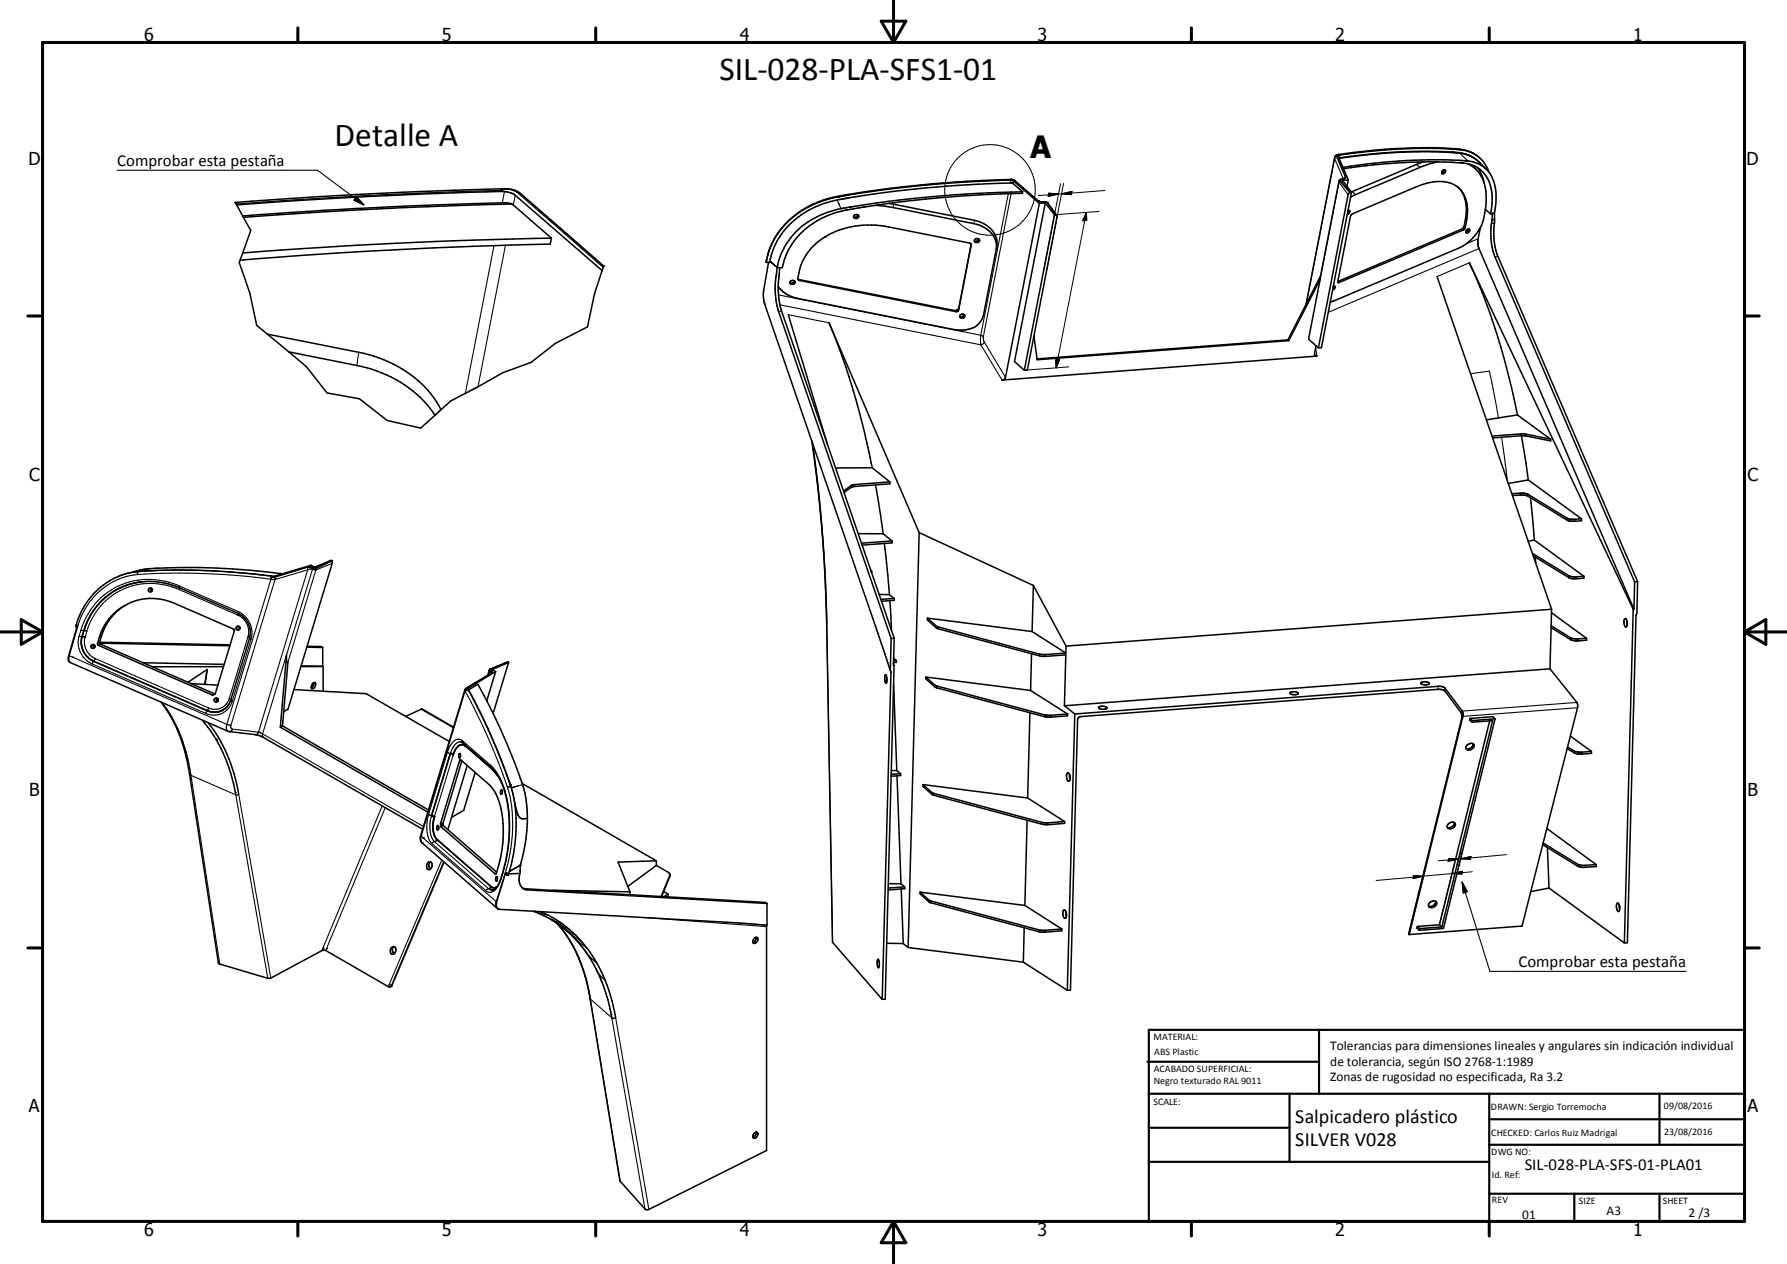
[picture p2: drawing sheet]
<svg xmlns="http://www.w3.org/2000/svg" width="420mm" height="297mm" viewBox="0 0 420 297" stroke-linecap="round" stroke-linejoin="round" font-family="sans-serif">
<g fill="#000">
<circle cx="314.5" cy="36.3" r=".18"/>
<circle cx="314.9" cy="36.4" r=".18"/>
<circle cx="315.3" cy="39.5" r=".18"/>
<circle cx="343" cy="35.1" r=".18"/>
<circle cx="55.5" cy="47.9" r=".18"/>
<circle cx="117.9" cy="44.9" r=".18"/>
<circle cx="194" cy="55.6" r=".18"/>
<circle cx="197.1" cy="46.2" r=".18"/>
<circle cx="198.9" cy="46.6" r=".18"/>
<circle cx="237.5" cy="42.3" r=".18"/>
<circle cx="244" cy="47.2" r=".18"/>
<circle cx="246.2" cy="47.7" r=".18"/>
<circle cx="314.7" cy="42.6" r=".18"/>
<circle cx="314.8" cy="42.3" r=".18"/>
<circle cx="315.3" cy="42.1" r=".18"/>
<circle cx="141.9" cy="62.5" r=".18"/>
<circle cx="182.7" cy="62.9" r=".18"/>
<circle cx="32.3" cy="135" r=".18"/>
<circle cx="64.6" cy="135.9" r=".18"/>
<circle cx="73" cy="133.3" r=".18"/>
<circle cx="73.8" cy="133.7" r=".18"/>
<circle cx="77.7" cy="132" r=".18"/>
<circle cx="17.1" cy="154.4" r=".18"/>
<circle cx="17.8" cy="147.2" r=".18"/>
<circle cx="17.9" cy="146.9" r=".18"/>
<circle cx="19.5" cy="149.6" r=".18"/>
<circle cx="19.8" cy="148.2" r=".18"/>
<circle cx="115.1" cy="157.3" r=".18"/>
<circle cx="115.2" cy="157.2" r=".18"/>
<circle cx="115.3" cy="158.3" r=".18"/>
<circle cx="115.3" cy="158.2" r=".18"/>
<circle cx="118.4" cy="155.9" r=".18"/>
<circle cx="50.4" cy="167.4" r=".18"/>
<circle cx="50.8" cy="173.7" r=".18"/>
<circle cx="50.9" cy="173.9" r=".18"/>
<circle cx="54" cy="171.9" r=".18"/>
<circle cx="54.2" cy="164.5" r=".18"/>
<circle cx="60.8" cy="172.1" r=".18"/>
<circle cx="108.5" cy="174.4" r=".18"/>
<circle cx="109.3" cy="175.2" r=".18"/>
<circle cx="109.3" cy="162.1" r=".18"/>
<circle cx="109.9" cy="162.1" r=".18"/>
<circle cx="343.6" cy="168.8" r=".18"/>
<circle cx="44.6" cy="181.9" r=".18"/>
<circle cx="98.9" cy="196.3" r=".18"/>
<circle cx="99.2" cy="198.1" r=".18"/>
<circle cx="99.4" cy="196.9" r=".18"/>
<circle cx="102" cy="191.9" r=".18"/>
<circle cx="102.6" cy="197.5" r=".18"/>
<circle cx="115.8" cy="181" r=".18"/>
<circle cx="119.7" cy="184.8" r=".18"/>
<circle cx="119.9" cy="184.4" r=".18"/>
<circle cx="115.2" cy="208.6" r=".18"/>
<circle cx="115.7" cy="209.2" r=".18"/>
<circle cx="116.5" cy="212.4" r=".18"/>
<circle cx="116.9" cy="213.5" r=".18"/>
<circle cx="118.9" cy="205.1" r=".18"/>
<circle cx="119.2" cy="205.2" r=".18"/>
<circle cx="122.3" cy="203.3" r=".18"/>
<circle cx="125.6" cy="214.2" r=".18"/>
<circle cx="129.9" cy="216.3" r=".18"/>
<circle cx="131.3" cy="217.2" r=".18"/>
<circle cx="75.9" cy="222.8" r=".18"/>
<circle cx="76.8" cy="222.9" r=".18"/>
<circle cx="91.5" cy="231.4" r=".18"/>
<circle cx="91.9" cy="231.7" r=".18"/>
<circle cx="144.4" cy="239.3" r=".18"/>
</g>
<g fill="none" stroke="#000" stroke-width=".25">
<path d="M313.7 37v.2M313.7 37.2l2.1 4.9M313.7 37.2l-6.7 34.2M314.1 36.6h.1M314.1 36.7l2.1 4.9M314.1 36.7l-.4 .5M314.2 36.5h.1M314.2 36.6l2.1 5M314.2 36.6l-.1 .1M314.2 36.5v.1M314.3 36.5h.1M314.4 36.4h.1"/>
<path d="M314.4 36.3l-.3 .4M314.4 36.4l-.2 .1M314.5 36.3h-.1M314.8 36.5l-.1 .6M333 38.6l.7 .7M341.6 35l-5.2-.2-7.9 .2-6.5 .5-7.1 .9M342.9 35.9l.1 .1M343 35.1h.2M343.1 36l1.9 1.8M343.2 35.1l.1 .1M343.2 35.1a8.5 8.5 0 0 1 3.7 1.3M27.5 40h47.1l10.9 8.1"/>
<path d="M83.8 46.2l1.7 1.9-2.3-1.1zM116.1 57.7l-6.7 34.7M117.8 44.7l-32.6 1.3-29.7 1.9M118.6 45l-.5 2.7M118.7 44.3h.1M118.8 44.3h.4M118.8 57.6l-6.4 33.3M119.3 44.5l1.5 .3M120.7 44.8h.1M120.8 44.8l.7 .4M121 44.9h.1M121.1 45.9l-.4 2.3"/>
<path d="M121.3 44.9l.6 .3M121.5 45.2l20.3 17.6M121.5 45.2h.4M121.9 45.2l.1 .1M122 45.3l19.8 17.3M122 45.3l.4 .2M196.6 46.3h.1M196.6 46.3l-3.1 .8-2.9 1.2M196.6 46.2v.1M196.6 46.2h.1M196.8 47.1l.9 1.9M210 48l-.1 .8"/>
<path d="M219.7 43.2v.1M228.3 57.6h.1M229.1 51.8l-.2 .8M237 45.5l-6.5 33.3M237.4 42.3l-9.5 .4-9.9 .7-9.9 1.1-9.1 1.4M237.6 42.3l-.1 .7M237.6 42.2h.1M237.7 45.5l-6.6 33.6M237.7 42.2h.1M237.8 42.2l.4 .1M238.2 42.3h.1M238.2 42.6l-.1 .5"/>
<path d="M238.2 42.3l.2 .1M238.3 42.3h.1M238.4 42.4l5.3 4.7M238.4 42.4h.1M238.5 42.4l.1 .1M238.5 42.4l5.3 4.7M243.7 47.1l.9 .3 .9 .1M243.7 47.1h.1M243.8 47.1l.2 .1M244 47.2h.1M244.1 47.3h.1M245.5 47.5l.6 .1"/>
<path d="M246.1 47.6l2 2.9M246.1 47.6h.1M246.2 47.6v.1M246.9 48.6l1.3 1.9M314.7 42.6v.2M314.7 42.8l2.2 2.9M314.7 42.8l-4.4 22.9M314.8 42.4h.1M314.8 42.4v.1M314.8 42.5h.1M314.8 42.5l2.5 2.7M314.8 42.5l-.1 .3"/>
<path d="M314.8 42.3v.1M314.9 42.4l-.1 .1M315 42.4h.1M315 42.4h-.1M315.1 42.4l2.3 2.8M315.1 42.2h.1M315.1 42.2v.2M315.3 42.1h.1M315.3 42.1l-.2 .1M315.7 42.1h-.4M316.2 41.7h.1M316.2 41.6l-.2 .4"/>
<path d="M316.2 41.6l-.4 .4M316.3 41.6v.2l-.6 .3M316.3 41.6h-.1M316.8 44.5h.1M317.4 45.2h.1M317.9 45l.7 .7M343.6 53.8l.3 .3M344.1 53.2l.3 .3M344.4 51.8l.3 .2M347.4 56.1l-2.8 1.2M347.6 58.4l-35.4 15M350.6 52.4l.7 .1"/>
<path d="M351.3 51.5l-.6 .3M179.7 71.5h.1M180.2 61.2h.1M183 69.3l47.5 9.5M183.3 71.6l47.3 9.4M183.7 73.1l-.7 .1M185.3 73.9l9.6 2M187.7 65.7l.2 .2M224.4 73l.3 .2M225.4 72.5l-.1 .4M230.5 78.8l.1 2.2M230.5 78.8l.6 .3"/>
<path d="M231.1 79.1l.3 1.3M314.5 66.1l.3 .3M345.4 61.8l-7.6 3.2M352.1 60.3l-.7 .1M84.3 82.8l-.4 3.1M230.6 81l4.9 8.3M231.4 80.4l4.9 8.3M231.4 80.4l-.3 .4-.5 .2M309.2 81.8l.4 1.9M345.7 87.8l4.4-.6 2.1 11M191 104.7l.3 1.8M191.5 108.8l.3 1.5"/>
<path d="M192 112.9l.3 1.4M200 114.1v.5M201 113.9l-.1 .4M352.9 102.7l1.4 10.3M357.3 115.9v.4M357.4 102l.1 .4M358.8 102v.5M359.1 116.1l.1 .5M32.3 135a16.4 16.4 0 0 0-14 12.2M32.3 135a158.5 158.5 0 0 1 31.4 1.1M32.4 134.3a14 14 0 0 0-4.7 1.2M32.4 134.3l-.1 .7"/>
<path d="M32.4 134.3h.1M34.2 134.2l4.2-.2a171 171 0 0 1 25.3 1.4M34.8 133.7l-1 .5M36 134.1h-.1M42.1 138.5l13.8 6M42.1 137.7a16.7 16.7 0 0 0-23.1 10.4M42.1 137.7l13.8 6M42.1 138.5a15.7 15.7 0 0 0-21.7 9.8M42.1 137.7v.4M42.2 138.1l-.1 .4M63.7 136.1l.9 .1M63.7 136.1l-10.4 34.1"/>
<path d="M63.8 135.6l-.1 .5M63.8 135.6h.1M63.9 135.6h.1M63.9 135.6h.6M64.4 135.7h.1M64.5 135.6h-.6M64.5 135.6h.1M64.5 135.6l.1 .6M64.6 136.2l-10.3 34.2M72.1 133.3l-7.6 2.3M72.1 133.3l.8-.1 .7 .2M72.1 133.3h.1"/>
<path d="M72.2 133.3l-7.7 2.3M72.2 133.3h.8M72.2 133.3l.1 .6M72.3 133.9l-11.5 38.1M72.3 133.9l-7.7 2.3M73 133.3v.1M73 133.4l.5 .2M73.5 133.7l-1.2 .2M73.5 133.7l-11.8 38.8M73.5 133.7l.7 .2M73.5 133.6h.1M73.5 133.6v.1"/>
<path d="M73.6 133.6h.1M73.6 133.6h.6M73.6 133.4l.1 .1M73.6 133.4l-.1 .2M73.7 133.5h.1M74.1 133.5h-.3M74.1 133.5l.1 .1M74.2 133.9l-6.5 21.8M74.2 133.6v.3M78 131.7l-3.9 1.8M78 131.8l-3.8 1.8M78.1 132.4l-3.9 1.5"/>
<path d="M192.9 121.2l.1 1M193.6 129.6v.6M368.3 121.7v.5M368.7 135.3v.4M370.1 122v.5M370.5 135.5l.1 .5M16.2 154l.1 .1M16.3 154.1a1.31 1.31 0 0 0 .1 1.5M16.3 154.1l37 16.1M17.9 146.8l.4 .4M18.3 147.2l-2 6.9M18.6 149.5l1.3 .2"/>
<path d="M18.6 149.5a5.5 5.5 0 0 0 3.1 6.5M19 148.1l-.4 1.4M19 148.1l1.4 .2M19.5 149.6h.3M19.8 149.6l.2 .1M19.9 149.7h.1M20 149.7a4.3 4.3 0 0 0 2.4 5M20.4 148.3l-.4 1.4M21.7 156l26.6 11.6M22.4 154.7l-.7 1.3M22.4 154.7l26.6 11.6M23.4 150.9l-.5 .3"/>
<path d="M23.7 151.4l-.5 .3M23.8 149.5l-.4 .2M55.9 144.5h.1M55.9 144.5a4.3 4.3 0 0 1 2.4 5.1M55.9 143.7a5.5 5.5 0 0 1 3.1 6.5M55.9 143.7v.4M56 144.1l-.1 .4M58.3 149.6l.4 .2M58.3 149.6l-4.4 14.6M58.7 149.9l.3 .3M59 150.2l-4.4 14.6M115 157.6h.1"/>
<path d="M115 157.5l.2 .2M115.1 157.5h.1M115.1 157.5l.1 .1M115.1 157.3v.2M115.2 157.7l-.3 .8M115.2 157.7l.1 .5M115.2 157.6l.3 .2M115.2 157.6v.1M115.2 157.2h.2M115.4 157.2v.3M115.4 157.5a.39 .39 0 0 1 .3 .3 .39 .39 0 0 1-.2 .4M115.4 157.5l-.2 .1"/>
<path d="M115.4 158.2h.1M115.4 158.2l-.1 .1M115.5 157.8h.1M115.5 157.8l.1 .2M115.5 158.2l-5.7 3.5M115.6 158v.1M115.6 158.1l-5.9 3.5M115.6 158h.1M118.4 155.9h.1M119.3 155.6l-.9 .3M119.4 155.6l-4 1.6M194.3 146.2v.1"/>
<path d="M194.3 146.3l1.4 75.1M209.3 157.5l.1 .5M220.1 147.1v.5M220.6 147.3l-.1 .5M244.3 153.7v.4M245.8 153.8l-.1 .4M369.2 149.9v.4M371 150.1v.5M39.7 167.5l.3 .6M42 171.8v.5M44.3 179.4l.6 2.8M48.2 160.4v.2"/>
<path d="M49 166.3l-.7 1.3M49.1 167.2h.1M50.3 163l-.5 .3M53.3 170.2l-.1 1.1 .3 .5M53.3 170.2l1 .2M53.9 164.2l.3 .2M53.9 164.2a3.5 3.5 0 0 1-4.9 2.1M54.2 171.9h-.2M54.2 171.9h.1M54.2 164.4h.1M54.2 164.5l.4 .3M54.3 170.4v.6l.4 .3"/>
<path d="M54.6 164.8a4.5 4.5 0 0 1-6.3 2.8M54.7 171.3l6.1 .7M54.7 171.3l-.5 .6M60.8 172l.9 .5M60.8 172l-.4 .6h-.4M61.7 172.5v.5l.2 .3M61.7 172.5l37.8 21.7M99 166.7l7.6 4.3M105.2 176.8l-4.5 14.6M105.9 176.9h.1M106.5 177.4l-4.4 14.6M108 178.8h.5"/>
<path d="M108.5 174.4a2.14 2.14 0 0 0-2.3 1.7l-.4 1-.6-.3M108.7 174a1.8 1.8 0 0 0-2.8 1.1l-.7 1.7M108.7 174l6.6 5.8M108.7 174v.5M108.7 174.5h.1M108.7 174.5l.1 .1M109.3 174.9v.3l6.5 5.8v-.3M109.3 162.1v.3M109.3 162.4h.1M109.3 162.4a142.9 142.9 0 0 1 10 22.7M109.3 162.4l-10.3 34.1M109.4 162.3l-.1 .1"/>
<path d="M109.6 161.8v.1M109.6 161.9h.1M109.6 161.8h.1M109.6 161.9l.2 .1-.4 .3M109.7 161.8h.1M109.7 161.9h.1M109.7 161.6h.1M109.7 161.6l-.1 .2M109.7 161.6l-.1 .1M109.8 161.6v.1M109.8 161.7l-.1 .2M110 162.1l4.6 9.1"/>
<path d="M110 162h.1M110.1 161.6v.3M114.6 171.2h.1M114.6 171.2l1.5 3.4M115.3 179.8l.2 .2M115.3 179.8l.1 .5M116.1 174.6l3.4 8.7M116.1 174.6h.1M219.7 161v.4M220.2 161.2v.4M245.5 168v.4M247 168.1v.4"/>
<path d="M338 161.3v.7M339.6 161.6v.8M343.3 167.3l.3 .7v.8M343.6 168.8h.1M343.6 168.8l-12.5 50.7M370 176.5v.4M370.6 165.1l-26.9 2M370.8 166.3l-27 2M371.8 176.7v.5M44.6 181.9h.1M44.6 181.9l.3 .3M44.9 182.2l10.5 4.6"/>
<path d="M44.9 182.2l6.7 44.3M55.3 186.2h.1M55.4 186.8l7.5 43.1M55.4 186.8l.7-.2 7.6 43.2M89.8 189.4l-14.2 34M90.6 189.8l-14 33.6M98.9 196.3h.1M98.9 196.3l.1 .2M99 196.5l-.1 .8 .3 .8M99 196.5l17.6 15.4M99 196.5h.1M99.5 196.9h.1"/>
<path d="M100.7 191.4l.7 .3M100.7 191.4a8 8 0 0 0 .6 6.6l.2 .3M101.4 191.7h.2M101.4 191.7a6.4 6.4 0 0 0 .7 6.1M101.5 198.3l12.7 11M102.1 197.8l-.6 .5M102.1 197.8l12.7 11M102.7 197.3l-.2 .3-.4 .2M103.6 193.4l.5 .1M104.2 194l-.5 .3M115.5 180a18 18 0 0 1 4.2 11.6 38 38 0 0 1-1.5 13.6M115.5 180l.1 .5"/>
<path d="M119.3 185.1a35.6 35.6 0 0 1-.5 19.9M120 184.8l-.7 .3M120 184.8l1.1 4.5M120.1 184.8h-.1M120.8 184.9h.1M121.5 184.7h.1M121.5 184.7l-1.3 .4M122.8 184.4l-1.3 .3M219 186.2v.5M219.5 186.4v.5M244.9 193.2v.5M246.3 193.4v.4"/>
<path d="M103.8 202.1l-12.5 29.7M104.3 202.5l-12.4 29.3M114.8 208.8l-.6 .5M114.8 208.8l.5 .3M115.3 209.1h.1M115.3 209.1l.4 .1M115.4 208.3l-.6 .5M116.6 213h.1M116.6 211.9h.1M116.6 211.9v.1a1.3 1.3 0 0 0 .2 1.3M116.6 205.2l-.2 .1M116.8 213.4h.1"/>
<path d="M116.8 213.4l.1 .1M116.9 213.5h.1M117.7 206.5l.1 .1M117.8 206.6a4 4 0 0 1-2.6 3.1l-1-.4M118.1 205.1l.1 .1M118.2 205.2l-.4 1.4M118.8 205l.7 .3M118.8 205l-2.2 6.9M123.5 208.8l.4 .3M125.5 214.1l3.4 1M127.8 215.2l4.5 2M129.6 216.1l4.2 2.3"/>
<path d="M131.2 217.2l4.1 2.6M133 218.6l3.7 2.6M151.5 215.6l28.7 2.1M157.4 205.6v.4M218.4 211.5v.4M218.8 211.7v.4M244.2 218.5v.4M245.6 218.6v.4M343.7 207.3l6.5 21h46.1M343.7 207.3l1.2 2.2-1 .3zM370.8 203.1v.4M372.7 203.3v.5"/>
<path d="M134.8 220.2l3.2 2.6M138 224l2.3 2.3M138.7 234.6l.1 .2M138.8 234.8l5 4.4M138.8 234.8l7 42.8M140.5 228.5l1.7 1.8M143.6 238.3h.1M143.8 239.2l.3 .1 .6-.1 7.8 45M143.8 239.2l7.8 44.9"/>
</g>
<g fill="none" stroke="#000" stroke-width=".36">
<path d="M314.7 37.1a127.2 127.2 0 0 1 27-1.3h.4a8 8 0 0 1 5.5 2.2M314.8 37.2a121.1 121.1 0 0 1 26.5-1.4l.4 .1a9 9 0 0 1 5.9 2.1M314.8 36.3l-.4 .1M314.8 36.3l.1 .1M314.9 36.4h.1M314.9 36.4l-.3 .4 2.3 5.5M315.6 39.3a129.3 129.3 0 0 1 29-1.5 7.2 7.2 0 0 1 7 7.2v2.4l-.3 2.6M315.8 39.7a120.4 120.4 0 0 1 27.5-1.4 7.2 7.2 0 0 1 7.4 7 16.9 16.9 0 0 1-.3 5M334.5 38l-16.9 7.1M337.9 38l-4.2 1.3-15.1 6.4-1.1 .7M339.5 39.9l-.3 .5-.3 .2M341.6 35l.6 .1a9.3 9.3 0 0 1 4.7 1.3"/>
<path d="M343.2 35.1a128.1 128.1 0 0 0-28.3 1.3M344.9 38.5l2 1.3M345.7 38.7l1.2 1.1M346.9 39.8a10.7 10.7 0 0 1 2.2 9.4M347.3 39.4a9 9 0 0 1 1.6 3.6M347.4 36.7l.5 .4M347.6 38l1.8 1.8M55.3 47.6h.1M55.3 47.6l.3 .6M55.6 48.2l1.4 2.6M57 50.8l.2 .3M57.2 51.1l1.7 3.1-2.7 7.5 2.5 7.1 1.6 7.6 2.5 2.1"/>
<path d="M117.7 44.6l.2 .2M117.8 44.6h-.1M117.9 44.8h.1M117.9 44.9l.2 .1M118.1 45a1176.2 1176.2 0 0 0-62.5 3.2M118.1 45a5.2 5.2 0 0 1 3 .9l20.4 17.7M118.7 44.3a1244.5 1244.5 0 0 0-63.4 3.3M118.9 44.4l.4 .1M118.9 44.3l-1.1 .3M119.2 44.3l1.9 .5 1.3 .7 19.5 17-.4 1.1M120.3 47.9l-1-.2a1056 1056 0 0 0-62.3 3.1M120.3 47.9a1206.1 1206.1 0 0 0-63.1 3.2"/>
<path d="M120.3 47.9l9.3 8.1M129.6 56a1203.5 1203.5 0 0 0-72.6 3.4M129.6 56l-.3 1.4a1177.9 1177.9 0 0 0-72.9 3.7M180.6 59.3l-.4 1.9M180.7 59.2l-.5 2M181.4 57.4l-.8 1.9M181.4 57.3l-.7 1.9M197.1 46.2l-.5 .1M197.1 46.2h.1M197.3 46.2h-.1M197.4 46.2a20.9 20.9 0 0 0-15.8 10.7l-.2 .5M198.8 46.6a21.6 21.6 0 0 0-16.2 10 15.7 15.7 0 0 0-1.7 5"/>
<path d="M198.8 46.6h.1M199 45.9l-1.6 .3M200.8 50.6a.54 .54 0 0 1 .7-.2 .54 .54 0 0 1 .2 .8 .54 .54 0 0 1-.8 .1 .54 .54 0 0 1-.1-.7zM201.5 50.4a.61 .61 0 0 1-.8 .6M205.8 48.2l4.1 .6 19 3.8a5.9 5.9 0 0 1 5.3 5.5l-3 15.8a5.4 5.4 0 0 1-6.7 3.6l-37.1-7.4a6.9 6.9 0 0 1-4.5-2.8M208.9 47.8l20.2 4a6 6 0 0 1 5.2 5.4l-.1 1.2M228.3 57.5l-3 15.4-.2 .3M228.3 57.5l-.4-.4-19.1-3.8a19.3 19.3 0 0 0-18.5 5.5 12.2 12.2 0 0 0-2.8 6.8l.1 .1M228.3 57.5l-2.9 15-.4 .3M229.2 56.3a.54 .54 0 0 1 .7-.2 .54 .54 0 0 1 .2 .7 .54 .54 0 0 1-.8 .2 .54 .54 0 0 1-.1-.7zM229.9 56.1a.61 .61 0 0 1-.8 .6M237.4 42.3h.1"/>
<path d="M237.4 42.2v.1M237.5 42.3l.7 .3 6.1 5.2M237.5 42.3a272.7 272.7 0 0 0-40.1 3.9M237.6 42.2h.1M237.6 42.2l.9 .2 5.5 4.8M237.6 42.2h-.2M237.6 42.2a260 260 0 0 0-41.8 4.2 20.8 20.8 0 0 0-14.4 10.9M240.4 45.1l-2.4-2a256.3 256.3 0 0 0-38.4 3.4l-.7 .1M240.4 45.1l-.1 .3a259.2 259.2 0 0 0-38.7 3.5 21.4 21.4 0 0 0-14.6 7.3 15.3 15.3 0 0 0-3.1 6.7h-.6M240.4 45.1a266.5 266.5 0 0 0-41.9 3.8 18.6 18.6 0 0 0-15.5 12.6l-.3 1.4M244 47.2l2.1 .4 2.3 3M244 47.2h.1"/>
<path d="M244.3 47.8l-8 40.9-.2 .4-.6 .2 74.1-5.6-.5-.2-.1-.2 .3-2M245.7 47.7l-7.2 37.2 2.3 2.1M245.7 47.7l-1.4 .1M245.7 47.7l2.2 2.8M247.9 50.5h.3l.3 .5-7 35.9-.7 .1M247.9 50.5l-7.1 36.5M316 42l-.3 .1a.85 .85 0 0 0-1 .5l-4.4 23.1M316.8 49.4a.44 .44 0 0 1 .5 .5 .44 .44 0 0 1-.5 .4l-.1 .1M316.9 42.3l-.3 1.5M316.9 42.3l-1.4 .1 2.2 2.8M317 49.4l-.2 .5M317.7 45.2l-7.1 36.5h-.7"/>
<path d="M317.7 45.2l-.5 .1-.3 .4-7 36M339 40.2a.41 .41 0 0 1 .7-.2 .41 .41 0 0 1-.1 .6l-.7 .2zM342.8 44a8.2 8.2 0 0 1 1.6 7.8l-.3 1.5-.4 .5-29.2 12.3M342.8 44.1l.2 .2M343 44.3a8.3 8.3 0 0 0-8.5-1l-16.8 7.1-.3 .4-2.9 15.3M343 44.3a8.2 8.2 0 0 1 1.7 7.7l-.3 1.6-.4 .4-29.2 12.4h-.3v-.3M344.7 54.1a.43 .43 0 0 1 .7-.2 .43 .43 0 0 1-.3 .7 .36 .36 0 0 1-.6 0 .36 .36 0 0 1 .2-.5zM345.2 53.8l-.3 .5-.4 .2M348 53.4l-.6 3.4 .2 1.6 36.5 84.8M348 53.4a10.9 10.9 0 0 1-5.1 4.9l-30.2 12.7M349.1 49.2l1.3 1.1M349.1 49.2l-.5 2.7-.6 1.5"/>
<path d="M350 40.4a7.9 7.9 0 0 0-7-5.3 122.3 122.3 0 0 0-28.9 1.4l-.4 .4-6.7 34.6M350.8 50.1l-.1 1.7a16.3 16.3 0 0 0 .7 8.6l32.8 76.3M350.8 50.1l-.4 .2M351.3 50v2.3a16.6 16.6 0 0 0 .2 6.3l.6 1.7 32.8 76.4M351.3 50l-.5 .1M62.8 78.5l5.1 4.2M62.8 78.5l21.5 4.3a27.6 27.6 0 0 1 18.9 12.6l.5 .9M141.5 63.6l-1.8 5.4-1.6 7.8-7.6 3.9-5.6 4.4-6.7 2.5-5.8 3.3-6.5 3.3-2.2 2.1M180.1 61.6h.1M180.2 61.2l-.1 .4M180.6 61.7l-1.1 6.7-.1 1.3 .3 1.6 29.6 86.2M180.9 61.6h-.8"/>
<path d="M181 61.5l-.1 .1M181 61.5h.1M181.1 61.5h.1M181.1 61.5h-.1M181.1 61.5l1.6 1.4M181.2 61.5v.1M182.7 62.9h.6M182.7 62.9l-.3 1.9a15.9 15.9 0 0 0-.1 5.1l.7 3.3 26.5 76.8M182.9 67.5l1 .9M183.3 62.9l-.2 1.6a19.9 19.9 0 0 0 .6 8.6l26.5 76.9M185.3 73.9l9.2 30.4M185.8 66.1a.54 .54 0 0 1 .8-.2 .54 .54 0 0 1 .1 .8 .53 .53 0 0 1-.8 .1 .53 .53 0 0 1-.1-.7z"/>
<path d="M186.6 65.9a.6 .6 0 0 1-.9 .6M187.5 65.6l37 7.4 .5-.2M187.6 65.7l.3 .2 36.8 7.3h.4M225 72.8l.1 .4M225.7 74a.54 .54 0 0 1 .8-.2 .54 .54 0 0 1 .1 .8 .54 .54 0 0 1-.7 .2 .54 .54 0 0 1-.2-.8zM226.5 73.9a.61 .61 0 0 1-.9 .6M243 79l.8 5.5 59.1-4.5M302.7 79.9l.2 .1M302.7 79.9l-58.9 4.4M310.3 65.7l-2.7 14 2.3 2M310.3 65.7l-7.4 14.3M310.4 64.9l-7.7 15"/>
<path d="M313.4 67.2a.44 .44 0 0 1 .4 .4 .44 .44 0 0 1-.4 .5h-.2M313.5 67.2l-.2 .5M337.8 65l26.9 78.2M67.9 82.7l16 3.2a28 28 0 0 1 18.3 11.7M67.9 82.7l4.1 3.5 4.9 6.1 7.6 1.4 6.5 5.1 7.9 1.8 3.3-3M103.7 96.3l-1.5 1.3M356.7 97.5a156.7 156.7 0 0 0-11.3-35.7l38.5 81.4M356.7 97.5l7.8 5.7M356.7 97.5l-7.3 1.2M190.8 103.6a343.2 343.2 0 0 1 3.5 40.6M190.9 104.1l.4 2.4a350.3 350.3 0 0 1 3 39.7M205 109.9a173.8 173.8 0 0 0-10.1-34l21.1 49.3"/>
<path d="M205 109.9l4.2 3.3M205 109.9l-8.6 .1M205.8 114l1.8 11.4M209.2 113.2v.5l-8.7 .7-2.1 1.3M209.2 113.2l-8.5 .7-.5 .1-1.9 1.4M350.7 102.5l7.3-.6 6.5 1.3M350.8 102.9l7.5-.5 6.2 1.2v-.4M355.4 116l2.4-.1 1.2 .2 9.4 5.7 1.5 .3 1.8-.2M355.5 116.5a7.5 7.5 0 0 1 3.3 0l9.8 5.9 .8 .1 2.3-.1v-.5M357.6 102.4l1.6 10.4M359.2 112.8l12.5 9.1M359.2 112.8l-4.7 .8"/>
<path d="M359.7 116.9l.9 10M28.9 137.9l-2.5 1.3-1.5 1.1M28.9 137.9a15.3 15.3 0 0 0-4 2.4M31.2 134.5a16.9 16.9 0 0 0-13.3 12.8h.2l-1.9 6.7a1.31 1.31 0 0 0 .3 1.7l37 16.1M31.2 134.5l1.7-.6 2.5-.3a158.9 158.9 0 0 1 31 1.2M33 134.2l-1.8 .3M33 134.2a157 157 0 0 1 30.8 1.2M33 134.2l-.6 .1M33.4 136.7a17.5 17.5 0 0 1 8.7 1.4l13.8 6a4.9 4.9 0 0 1 2.8 5.8l-4.5 14.6a4 4 0 0 1-5.5 2.5l-26.7-11.6a4.9 4.9 0 0 1-2.7-5.8l.4-1.4M33.4 136.7l-1.9 .3-2.6 .9M33.4 136.7l-2.3 .4-2.2 .8M34.2 134.2h-1.2"/>
<path d="M35.4 138.2v.4l.4 .2M63.7 135.4h.1M63.7 135.4l.2 .2M63.8 135.4h.1M78 131.7h-.2l-3.9 1.6-.8-.5-8.7 2.6h-.6M78 131.7v.1M78 131.8l.1 .6-10.4 34.2-1 .6M201.7 125.4h5.9M204.6 133.9l.3 .4M204.9 134.3l-.1 .1M204.9 134.3v.3M206.6 139.7h2.5"/>
<path d="M207.6 125.4l2.1 1.7M207.9 127.7l1.2 12M209.1 139.7l1.1 .9M209.7 127.1v.5l-7.1 .5M209.7 127.1l-7.2 .5M216 125.2l26.9 12.4M216 125.2l-2.5 97.4M242.9 137.6l7.7 14.2M242.9 137.6l-.3 10.8M360.2 130l8.7 5.3 1.1 .3 2.3-.2M360.4 130.6l8.6 5.3 .8 .1 2.5-.1v-.5M360.6 126.9l11.7 8.5"/>
<path d="M360.6 126.9l-1.4 .3M360.9 130.9v1.4M384.2 136.7l-.1 6.5M384.9 136.7l-.2 7.5-.2 .5-2 76.8-.7 .1M384.9 136.7h-.7M20.1 147l-.4 1.2M21.7 143.8l-1.3 2.6-.7 1.8M21.7 143.8l-1.4 2.7M21.9 151.4v.4l.4 .3M22.4 142.9l-.3 .4M23 151.5l-.1-.2a12.9 12.9 0 0 1 18.1-9.5l13.8 6 .3 .3-4.5 14.9M23 151.5h.1"/>
<path d="M23 151.5l26.8 11.8 .6-.2M23.4 150.9l30.7 .6M23.4 151.1v.1M23.4 151.1l30.6 .6M23.4 151.2l.2 .2 27 11.6M24.9 140.3l-2 2-1.2 1.5M24.9 140.3l-2.1 2.1M29.4 142.3a12.9 12.9 0 0 0-6 8.8M33.7 155.7l19 .4M48.7 157.3l-4.5 3M48.7 157.3l-.5 3.3M48.7 157.3l-.5 3.1 .2 .4"/>
<path d="M52.5 156.6l-16.7 .1M56 147.1v.5l.4 .2M67.3 154.3l-1.4 16.6M67.3 153.9l.1 1.5 .1 .3h.2l-1.3 14.9M70.7 156.6h5.3M70.8 156.5h5.1M72.1 152.1l3.8 .1M72.2 151.9h3.2l.5 .3M75.9 156.5l.1 .1M75.9 152.2v4.3M76 156.6v5.8M115.3 158.2l-6 3.8-10.4 34.3a1.74 1.74 0 0 0 .3 1.8"/>
<path d="M116.5 157.8l-2.1 6.9M116.5 157.8l-6.4 3.8v.4M118.4 155.9l-3.3 1.4-.5 1.4M119.5 155.7l-3.8 1.6 .8 .5M119.5 155.7l-3.6 11.9M119.5 155.7l-.2-.1-.8 .3M194.3 144.3v2M194.3 146.2l1.4 75.2 11.7 13.4M208.1 158.6a1.37 1.37 0 0 1 .3 1.7l-.1 .2a.74 .74 0 0 1-.3-1zM209.2 141.1l.3 7.1M209.3 157.5l.1 .5-2 76.8M209.5 150l-.2 7.5"/>
<path d="M210 155.9l.2 .5M210.1 154.7l.6 .5M210.2 140.6v.5l-3 .2M210.2 156.4l-2.1 78.4h-.7M210.2 140.6l-3.2 .2M210.2 150l-.2 6.4h.2M210.2 150h-.7M210.7 155.2v.4l-.7 .1M210.7 155.2l-.7 .1M217.6 159.1v.4l2.1 1.9 .5 .2 25.3 6.8 1.5 .1 3.9-.3v-.4M217.6 159.1l24.6 3.1M217.6 159.1l2.6 2.1 25.3 6.8 1.5 .1 3.9-.3"/>
<path d="M218 145.2l2.4 2.1 23.9 6.4 1.5 .1 4.7-.4M218 145.2v.5l2.4 2 23.9 6.4 1.4 .1 4.8-.3-.3 11.9M218 145.2l24.6 3.2M242.5 153.6l-.3 8.6M242.6 148.4l7.9 5M250.6 151.8l-.1 1.6M364.3 157.2l6.3 7.9 .2 1-13.1 51.5-26.5 2M364.3 157.2l-114.1 8.6M364.6 147.5l4.9 3 1.3 .1 2.1-.2v-.4M364.6 147l4.7 2.9 1.2 .2 2.4-.1M364.7 144l8.2 6M364.7 143.2l-114.1 8.6"/>
<path d="M364.7 143.2l-.4 14M381.9 145.4a1.08 1.08 0 0 1 .6 1.4l-.3 .5a1.6 1.6 0 0 1-.3-1.9zM382.4 145.9l.1 .8M383.9 143.2h.2M383.9 143.2l-2.1 78.4M37.8 165a35.5 35.5 0 0 1 6.8 16.9l6.7 44.4 .3 .2 11.3 3.4h.6l12.6-6.6 .5 .1 14.7 8.4h.6l.2-.1 12.3-29.1M38 165l2.3 3.5 1.6 3.2a41.3 41.3 0 0 1 2.4 7.7M44.9 160.6l6.3 .4M47.5 169.1a35.6 35.6 0 0 1 7.9 17.7M48.9 169.8a35.5 35.5 0 0 1 7.2 16.8M50.5 163.1h-.1M50.6 163l-.2 .1"/>
<path d="M50.9 164v.4l.4 .3M53.5 171.8l6.7 .9 1.7 .6 37.4 21.5M65.9 170.9l34.7 19.9M66.4 170.6l34.3 19.7M66.4 170.6l-.5 .3M69.1 162l17 1 19.5 11.2M73.6 160.6a.39 .39 0 0 1 .6-.1 .39 .39 0 0 1-.1 .6l-.3 .5a.38 .38 0 0 1-.5 .3 .38 .38 0 0 1-.1-.6zM73.7 160.4v.6l-.5 .6M95.3 168.3l3.9-1.7 7.4 4.3M105.8 177.1l-4.4 14.6M105.8 177.1l.4 .1M105.8 177.1h.4"/>
<path d="M106.2 177.2l.2 .1M106.2 177.1l.2 .2M106.4 177.3l.1 .1M106.9 176.4l-.4 1M108 177.1a.48 .48 0 0 1 .4 .4 .48 .48 0 0 1-.3 .5v.1a.59 .59 0 0 1-.1-1zM108.1 178.6h.2l6.6 5.7a13.7 13.7 0 0 1 3.3 9.2 27.8 27.8 0 0 1-1.7 11.9l-12.9-11.3v-.7zM108.4 175a2.96 2.96 0 0 0-1.9 2.4M108.4 175l-.7 .4-.7 .8M108.5 174.4l6.9 5.9a15.7 15.7 0 0 1 4 9.5 36.1 36.1 0 0 1-2.4 18.3l-.7 .8-.6 .3M108.6 178.8l-4.5 14.9M108.6 175l.7 .2M108.6 175h-.2"/>
<path d="M109.3 175.2v-.2l6.6 5.8-.1 .2 1.3 1.5M109.7 162h.1M109.7 161.9v.1M109.8 162h.2M109.8 179.9l-4.5 15M110 162h.1M110.1 162h.1M110.1 162a125.7 125.7 0 0 1 10.6 24.9 38.3 38.3 0 0 1-1.2 18.4M110.1 162.1l2.2-1.3a149.8 149.8 0 0 1 10.5 23.5 32.2 32.2 0 0 1-.5 19M210.1 161.1l.7 20M242.1 167.5l-.6 20M242.2 162.2l8.7 5.6"/>
<path d="M250.2 165.8l2.4 2M252.6 167.8l85.7-6.6 1.2 .3 4.2 5.7 .2 1-12.7 51.4M252.6 167.8l-1.7 64.9M258.3 166.1l.5-.1a1.35 1.35 0 0 1 1.4 .4 1.51 1.51 0 0 1-2-.2zM303.2 162.8a1.75 1.75 0 0 1 2 .1 1.41 1.41 0 0 1-2-.1zM334 160.4a1.56 1.56 0 0 1 1.9 .3l-.5 .2a1.26 1.26 0 0 1-1.4-.4zM344.8 175.2a.96 .96 0 0 1 .8-.6 .96 .96 0 0 1 .9 .6 1.11 1.11 0 0 1-.8 .9 1.11 1.11 0 0 1-1.1-.2zM345.5 168.8l-.1 .4 .6 .5M345.5 168.8l5.4-.4 .5 .5M345.5 168.8l.6 .5M346 169.7l4.8-.4-11.9 48.5M346.1 169.3l-.1 .4"/>
<path d="M346.2 174.7a1.18 1.18 0 0 1-1.6 1.2M350.1 169.4l-11.8 47.9M351.4 168.9l-5.3 .4M351.4 168.9l-12.1 49.3-5.7 .4M368.4 175.9l2.1 1.2 3.6-.1v-.4M368.4 175.5l2.1 1.2 3.6-.1M369.1 173l5 3.6M99.2 198.1h.1M99.3 198.1l17.6 15.4M101.4 191.7l.5 .1M101.4 191.7h.2M101.8 195.1l.3 1.1 .4 .9"/>
<path d="M101.8 195.1l.2 1 .5 1M101.8 191.8h.1M101.9 191.8l.2 .2M102.1 192l-.3 1.7v1.4M102.1 192l-.3 1.5v1.6M102.5 197.1l12.9 11.2M102.8 194h.1a.6 .6 0 0 1-.1 1l-.1-.4zM104.1 193.7l.1 .3 12.5 10.9M104.1 193.7l-.5 .1M111.7 181.5l-2.7 8.9-2.9 1.7M117.8 185.7h.2l.1 .2-.1 .5-.2 .2-.2-.2zM119.5 183.3l.5 1.5"/>
<path d="M119.9 184.3v.1M121 188.7l.4 1.9a1.76 1.76 0 0 0 2.6 1.7M122.7 184.1l31.6 18.2M209.5 181.1h1.3M210.8 181.1l.9 .7M210.8 182.3l1 25.4M211.7 181.8v.4l-2.2 .2M211.7 181.8l-2.2 .1M217 184.4l-.1 .4 2.4 2 25.6 6.9 1.4 .1 3.9-.3v-.5M217 184.4l24.5 3.1M217 184.4l2.3 2 25.6 6.8 1.4 .2 3.9-.4M241.4 192.7l-.5 20.1"/>
<path d="M241.5 187.5l8.7 5.5M250.9 181.6a1.27 1.27 0 0 1 .5 1.9h-.1a1.23 1.23 0 0 1-.5-1.7zM251.4 182l.1 1.1M340.4 193.7a.96 .96 0 0 1 .8-.5 .96 .96 0 0 1 .9 .5 1.12 1.12 0 0 1-.8 .9 1.12 1.12 0 0 1-1.1-.2zM341.8 193.3a1.18 1.18 0 0 1-1.6 1.1M362.6 198.5l8.6 5.2 1.2 .1 2.8-.2v-.4M362.7 198.1l8.3 5.1 1.1 .2 3.1-.2M363.6 194.7l11.6 8.5M363.7 199.1l.4 9.6M100.6 202.7a.66 .66 0 0 1 .9 0 .66 .66 0 0 1 0 .9 .67 .67 0 0 1-.8 .7 .67 .67 0 0 1-.4-1zM101 202.5a.89 .89 0 0 0 .3 1.5M115.4 208.3l.7 .3 .5-.1"/>
<path d="M115.4 208.3l.7 .3 .7-.2M115.7 209.2h.1M116.6 206.1l.1-.1a.67 .67 0 0 1 .1 1 .58 .58 0 0 1-.2-.9zM116.9 213.5l.5 .2 56.3 3.2 6.6 .5M119.5 205.3l-.1 .4-.6-.4-2.1 6.6a1.49 1.49 0 0 0 .2 1.6M122.2 205.2a3.1 3.1 0 0 0 .9 3.7l.8 .2 56.4 3.2M122.2 205.2l-2.7 .1M122.3 203.3l-.1 1.9M122.3 203.3l-2.6 1.5M122.8 208.7l57 3.3 .5 .3M125.4 214.1a23.8 23.8 0 0 1 7.9 4.7M127.1 214.2a29.5 29.5 0 0 1 16.4 19.7l1.2 5.3"/>
<path d="M130 209.2l18.1 .4M130.9 217l2.1 2.6 1.2 1.9M130.9 217l.8 .8M132.1 218.4l1.8 2.5M133.2 218.7l2.1 2 2.2 2.7 1.7 2.6 1.9 3.8a40.3 40.3 0 0 1 2.7 9.4M148.1 209.6v.6M154.3 202.3l-9 .3 2.8 7M154.3 203.4l2.8 1.6 .4 .5M154.3 202.3v1.1M154.3 203.4l-6.7 4.9M156 209.5l1 .6M157 210.1l-.9 .6"/>
<path d="M157 210.1v.7M157.5 205.5l-2.1 5.2M157.5 205.5l-.1 .5-1.9 4.7M180.3 217.4l-.1 52.9-27.8 13.9-.8-.1-5.9-6.6-7.5-45.6M180.3 212.3v5.1M208.8 207.6l3 .1M211.8 207.7l.8 .7M211.8 208.9l.5 12.8M212.6 208.4l.1 .4-3.9 .3M212.6 208.4l-3.8 .3M216.3 209.6l24.6 3.2M216.3 209.6v.4l2.1 1.9 .4 .2 25.4 6.8 1.2 .2 4.2-.4v-.4"/>
<path d="M216.3 209.6l2.3 2.1 25.6 6.8 1.2 .1 4.2-.3M240.7 218l-.2 8.1M240.9 212.8l8.7 5.5M250 213.9a.88 .88 0 0 1 .7 1.3l-.3 .6a1.24 1.24 0 0 1-.4-1.9zM250.5 214.3l.2 1M331.2 219.6l-.1-.2 12.5-50.7-.2-1.3-3.9-5.1-1.5-.3-84.2 6.4-.4 .4-.1 .3-1.7 63.5-.7 .1M333.2 217.7l-.1 .4 .5 .5M333.2 217.7l.5 .5M333.7 218.2l-.1 .4M336 212.2a.89 .89 0 0 1 .9-.5 .89 .89 0 0 1 .8 .7 1.05 1.05 0 0 1-.9 .8 1.05 1.05 0 0 1-1.1-.5zM337.4 211.8a1.19 1.19 0 0 1-1.6 1.2M338.3 217.3l-5.1 .4"/>
<path d="M338.3 217.3l.6 .5M338.9 217.8l-5.2 .4M364.1 208.7l17.7 12.9M364.1 208.7l-4.3 .8M380.1 212.2a.73 .73 0 0 1 .6 1v.7l-.3 .3a1.6 1.6 0 0 1-.3-2zM380.6 212.8l.1 .7M92.1 222.6a.65 .65 0 0 1 .9 .1 .65 .65 0 0 1 0 .9 .67 .67 0 0 1-.9 .6 .67 .67 0 0 1-.3-1zM92.5 222.4a.89 .89 0 0 0 .3 1.6M134.2 221.5l1.6 3a37.4 37.4 0 0 1 2.4 7.4M134.2 221.5l1.6 3.1 1.3 3.6M137.5 229.2l.7 2.7M138.2 231.9l.6 2.9"/>
<path d="M177.3 220.5a.5 .5 0 0 1 .7-.2 .5 .5 0 0 1 0 .8 .55 .55 0 0 1-.5 .6 .55 .55 0 0 1-.6-.4zM177.7 220.2a1.07 1.07 0 0 1-.7 1.2M206.3 225.5a.74 .74 0 0 1 .4 1l-.1 .8-.2 .1-.2-.8zM208.4 221.6l3.9 .1M212.3 221.7l1.2 .9M213.5 222.6l27 3.5M240.5 226.1l10.4 6.6M177.7 266a.75 .75 0 0 1 .4 .9 .75 .75 0 0 1-.7 .5h-.3l-.1-.2M177.7 266a1.13 1.13 0 0 1-.7 1.2M177.7 266a1.12 1.12 0 0 0-.7 1.2"/>
<circle cx="35.3" cy="138.6" r=".47"/>
<circle cx="21.8" cy="151.9" r=".46"/>
<circle cx="55.9" cy="147.6" r=".46"/>
<circle cx="50.8" cy="164.5" r=".46"/>
</g>
<g fill="none" stroke="#000" stroke-width=".71">
<path d="M10 10h400v277h-400zM70 6.6v3.4M140 6.6v3.4M207.1 5h5.8l-2.9 5zM210 0v10M280 6.6v3.4M350 6.6v3.4M6.6 74.2h3.4M410 74.2h3.5M0 148.5h10M5 145.6l5 2.9-5 2.9zM410 148.5h10.1"/>
<path d="M410 148.5l5.1-2.9v5.8zM6.6 222.7h3.4M410 222.7h3.5M70 287v3.4M140 287v3.4M210 287v10M210 287l2.9 5h-5.8zM280 287v3.4M350 287v3.4"/>
</g>
<g fill="none" stroke="#000" stroke-width=".51">
<path d="M269.7 249.5h40.3M270 242h140v45h-140zM270 257h140M303.1 257v16M310 242v15M350 257v30M390.1 257v12M270 265h33.1M270 273h80M350 269h60M350 263h60M350 280.5h60"/>
<path d="M370 280.5v6.5M390.1 280.5v6.5"/>
</g>
<g fill="none" stroke="#000" stroke-width=".24">
<path d="M246.5 45.4l2.3 .2-2.4 .6zM249.3 43.2l-3.9 20.2M249.5 45.5l-5.4 .5M249.5 45.5l2.5-.5-.2 .7zM250 43.1l-3.9 20.2M255.3 49.9l-7.1 36.5M255.3 49.9l.1 1.9-.9 .1zM258.3 49.7l-10.4 .8M259.7 44.8l-10.2 .7M240.8 87h.1M248.1 84.6l1-.1-.9 1.9zM251.2 86.2l-10.4 .8"/>
<path d="M343.4 199.7l-.9 3.6M343.8 199.7l-.8 3.6M331.2 219.6h.1M332.3 205.8l2.3 .1-2.5 .5zM334.6 205.9l-11.2 1M335.1 203.8l-3.9 15.8M340.5 201.7l2.3 .1-2.4 .6zM341.3 205.3l2.5-.6-.2 .7zM341.3 205.3l-6.7 .6M341.8 203.2l-3.5 14.1M342.8 201.8l-4.7 .5M343 203.3h.1"/>
<path d="M343.3 201.8l2.5-.5-.2 .6zM343.3 201.8h-.5M346.1 204.8l-4.8 .5M354.1 200.8l-10.8 1"/>
<circle cx="232.7" cy="44.6" r="10.6"/>
</g>
<path d="M83.8 46.2l1.7 1.9-2.3-1.1zM343.7 207.3l1.2 2.2-1 .3z" fill="#000" stroke="#000" stroke-width=".25"/>
<path d="M246.5 45.4l2.3 .2-2.4 .6zM249.5 45.5l2.5-.5-.2 .7zM255.3 49.9l.1 1.9-.9 .1zM248.1 84.6l1-.1-.9 1.9zM332.3 205.8l2.3 .1-2.5 .5zM340.5 201.7l2.3 .1-2.4 .6zM341.3 205.3l2.5-.6-.2 .7zM343.3 201.8l2.5-.5-.2 .6z" fill="#000" stroke="#000" stroke-width=".24"/>
<g font-size="7.9">
<text x="169.1" y="18.8">SIL-028-PLA-SFS1-01</text>
<text x="78.7" y="34.3">Detalle A</text>
</g>
<text font-size="7.2" x="242.1" y="37.2">A</text>
<g font-size="4.7">
<text x="304.5" y="263.9">Salpicadero plástico</text>
<text x="304.5" y="269.3">SILVER V028</text>
</g>
<g font-size="4.2">
<text x="33.9" y="9.6">6</text>
<text x="103.9" y="9.6">5</text>
<text x="173.9" y="9.6">4</text>
<text x="243.8" y="9.6">3</text>
<text x="313.9" y="9.6">2</text>
<text x="383.9" y="9.6">1</text>
<text x="6.7" y="38.7">D</text>
<text x="410.5" y="38.7">D</text>
<text x="6.9" y="112.9">C</text>
<text x="410.7" y="112.9">C</text>
<text x="6.9" y="187.1">B</text>
<text x="410.7" y="187.1">B</text>
<text x="6.8" y="261.4">A</text>
<text x="410.7" y="261.4">A</text>
<text x="33.9" y="290.4">6</text>
<text x="103.9" y="290.4">5</text>
<text x="173.9" y="290.4">4</text>
<text x="243.8" y="290.4">3</text>
<text x="313.9" y="290.4">2</text>
<text x="383.9" y="290.4">1</text>
</g>
<g font-size="3.9">
<text x="27.5" y="38.9">Comprobar esta pestaña</text>
<text x="357" y="227.2">Comprobar esta pestaña</text>
<text x="358.4" y="274.9">SIL-028-PLA-SFS-01-PLA01</text>
</g>
<g font-size="3.1">
<text x="312.7" y="246.8">Tolerancias para dimensiones lineales y angulares sin indicación individual</text>
<text x="312.7" y="250.4">de tolerancia, según ISO 2768-1:1989</text>
<text x="312.7" y="254">Zonas de rugosidad no especificada, Ra 3.2</text>
<text x="357.8" y="286.5">01</text>
<text x="377.6" y="285.6">A3</text>
<text x="396.9" y="285.9">2 /3</text>
</g>
<g font-size="2.4">
<text x="271.1" y="244.4">MATERIAL:</text>
<text x="271.2" y="252">ACABADO SUPERFICIAL:</text>
<text x="271.3" y="248">ABS Plastic</text>
<text x="271.2" y="254.7">Negro texturado RAL 9011</text>
<text x="271.1" y="259.7">SCALE:</text>
<text x="350.4" y="260.8">DRAWN: Sergio Torremocha</text>
<text x="391.1" y="260.6">09/08/2016</text>
<text x="350.5" y="266.9">CHECKED: Carlos Ruiz Madrigal</text>
<text x="391.2" y="266.7">23/08/2016</text>
<text x="350.5" y="271.4">DWG NO:</text>
<text x="350.7" y="276.9">Id. Ref:</text>
<text x="350.7" y="282.8">REV</text>
<text x="371.1" y="282.9">SIZE</text>
<text x="390.8" y="283">SHEET</text>
</g>
</svg>
